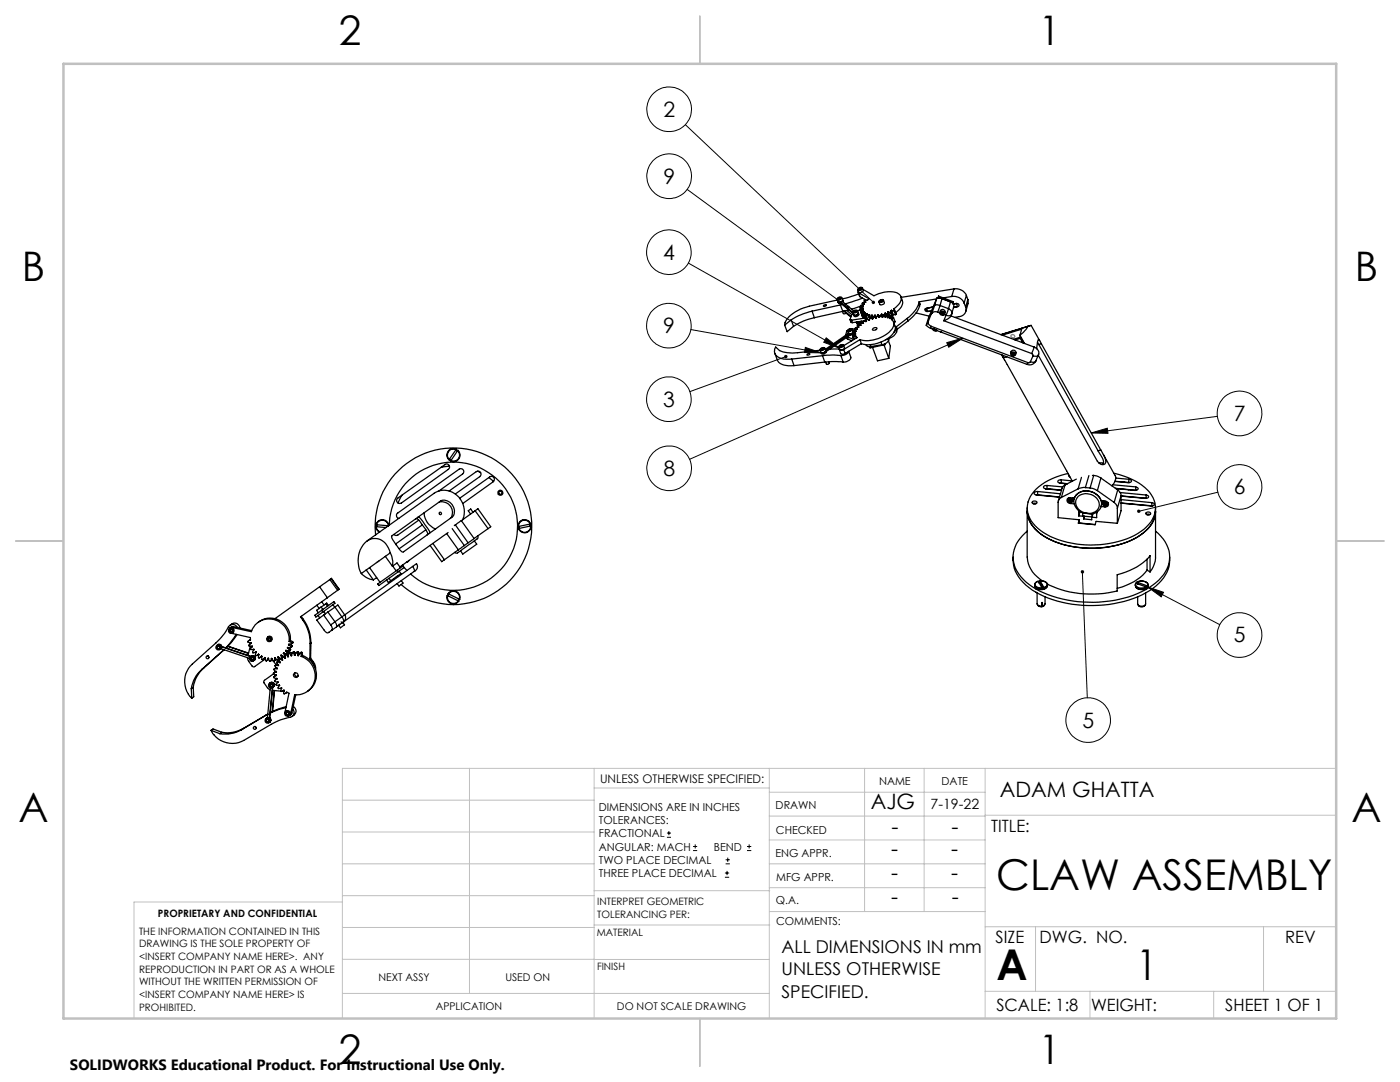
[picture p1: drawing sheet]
<svg xmlns="http://www.w3.org/2000/svg" width="279mm" height="216mm" viewBox="0 0 279 216" stroke-linecap="round" stroke-linejoin="round" font-family="sans-serif">
<g fill="none" stroke="#000" stroke-width=".2">
<path d="M136.8 24.9l37.5 35.4M137.1 37.8l32.2 23.5M137.4 52.5l30.1 17M137.9 65.8l26 4.6M156.8 71.2l-19.1 6.9M160.7 69.3l3.2 1.1-3.4-.1zM164.9 67.4l2.6 2.1-3.1-1.2zM188.9 68.4l3.3-.9-2.9 1.8zM192.2 67.5l-54.6 24.2M217.8 86.4l3.2-1 .1 1.1zM243 83.1l-25.2 3.3M243.1 98.2l-15.8 3.8"/>
<path d="M216 114.1l1 25.1M229.1 117.1l3.1 1.1-.5 .9zM229.1 117.1l14.3 7.5M133.1 167.1h.8M133.1 166.2h.8M133.5 165.8v.9M138.3 169.7h.8M138.3 168.9h.8M138.7 168.5v.8M144.7 175h.8M144.7 174.2h.8M144.8 172.4h.9"/>
<path d="M144.8 171.6h.9M145.1 173.8v.8M145.2 171.1v.9M149.1 169.7h.8M149.1 168.9h.8M149.5 168.5v.8"/>
<circle cx="133.5" cy="21.8" r="4.4"/>
<circle cx="133.5" cy="35.1" r="4.5"/>
<circle cx="133.5" cy="50.3" r="4.5"/>
<circle cx="133.5" cy="65" r="4.5"/>
<circle cx="133.5" cy="79.7" r="4.5"/>
<circle cx="133.5" cy="93.4" r="4.4"/>
<circle cx="247.4" cy="82.5" r="4.5"/>
<circle cx="247.4" cy="97.2" r="4.5"/>
<circle cx="247.4" cy="126.7" r="4.4"/>
<circle cx="217.2" cy="143.7" r="4.5"/>
</g>
<g fill="none" stroke="#808080" stroke-width=".25">
<path d="M75.1 112.3l.6-.4z"/>
<circle cx="202.1" cy="67.1" r=".36"/>
</g>
<g fill="none" stroke="#c0c0c0" stroke-width=".2">
<path d="M68.3 159.7h50.3M93.7 153.3v44.9M118.6 153.3v49.9M118.6 157.2h34.9M153.5 153.3v49.9M153.5 158.1h43.1M172.5 153.3v28.6M184.4 153.3v28.6M196.6 153.3v49.9M266.7 153.3h-198.4v49.9M68.3 178.7h50.3M68.3 172.4h50.3"/>
<path d="M68.3 166h50.3M68.3 180h-41.6v23.2M118.6 177.7h35M153.5 167.6h43.1M153.5 162.8h43.1M153.5 172.4h43.1M153.5 177.1h43.1M196.6 162.7h70.1M68.3 198.2h85.2M68.3 191.4l85.2 .1M68.3 185.1h50.3M118.6 184.6h35"/>
<path d="M153.6 181.9h43M196.6 197.8h70.1M196.6 184.9h70.1M206.7 184.9v12.9M217.5 197.8v5.4M242.2 197.8v5.4M252.2 184.9v12.9"/>
</g>
<path d="M139.7 3.2v9.5M3.1 107.9h9.6M266.7 107.9h9.5M139.7 203.2v9.6" fill="none" stroke="#c0c0c0" stroke-width=".25"/>
<path d="M12.7 12.7h254v190.5h-254z" fill="none" stroke="#c0c0c0" stroke-width=".5"/>
<path d="M188.9 68.4l3.3-.9-2.9 1.8zM217.8 86.4l3.2-1 .1 1.1zM227 101.8l-.1 .3 .4-.1-.4 .1a.34 .34 0 0 0 .5 .2 .34 .34 0 0 0 .1-.5 .34 .34 0 0 0-.5 0zM229.1 117.1l3.1 1.1-.5 .9zM215.8 113.8a.34 .34 0 0 0-.1 .6 .34 .34 0 0 0 .6-.1 .34 .34 0 0 0-.3-.5v.3v-.3zM174.1 60.1a.34 .34 0 0 0 0 .5 .34 .34 0 0 0 .5 0l-.3-.3 .3 .2a.33 .33 0 0 0-.1-.4 .33 .33 0 0 0-.4 0zM156.6 70.9a.34 .34 0 0 0 .2 .6 .34 .34 0 0 0 .4-.5l-.4 .2 .4-.2-.2-.2zM160.7 69.3l3.2 1.1-3.4-.1zM164.9 67.4l2.6 2.1-3.1-1.2zM168.9 61.2a.35 .35 0 0 0 .2 .4 .35 .35 0 0 0 .4 0l-.2-.3 .2 .3a.34 .34 0 0 0-.1-.5 .34 .34 0 0 0-.5 .1z" fill="#000"/>
<g fill="none" stroke="#000" stroke-width=".25">
<path d="M167 59.7l.2 .5M167.1 59.5l.3-.2h.5a.5 .5 0 0 1-.2 .5 .5 .5 0 0 1-.6 0zM167.1 59.9l-5.6 1.2a6.9 6.9 0 0 0-4.9 3.4v.4M167.2 59.5l.1 .2M167.5 59.4h.3v.1l-.3 .2h-.2l-.1-.2M167.5 59.4l-.3 .1M167.5 59.4l.1 .3M168 59.4l.2 .5M168.2 59.9l-.1 .2 2.3 1.9M168.2 59.9v.4M168.2 59.9a.63 .63 0 0 1-1 .3M171.2 57.6l.5-.3 .3 .1a.5 .5 0 0 1-.2 .5 .5 .5 0 0 1-.6-.1z"/>
<path d="M171.2 58.3l.4 .9M171.3 58.1v.3M171.3 58.4l2.2 1.2-.4 .3-.6 .1M171.3 57.6l.1 .2M171.3 58.4l.3 .8M171.4 58.6l-3.3 1.1M171.6 57.5l-.3 .1M171.6 57.5l.3-.1v.2l-.2 .2h-.3l-.1-.2M171.6 57.5l.1 .2M171.6 59.2l1.3 .7M172.1 57.4l.2 .5a.65 .65 0 0 1-1 .4l-.1-.5M172.1 59.5l-3.4 1.1"/>
<path d="M172.2 57.8l2.2 1.2a5.6 5.6 0 0 1 4.9-.4 1.43 1.43 0 0 1-.2 2.4l-.7 .6 .1 .3M172.5 59.7l.1 .3M175.5 59.9l.7-.1a.47 .47 0 0 1-.2 .6 .47 .47 0 0 1-.6-.1zM175.7 59.9l.1 .3M176 59.9l.2 .1-.2 .2-.3 .1-.2-.2 .2-.2M176 59.9h-.3M176 59.9l.1 .2M176.3 59.9l.2 .5a.61 .61 0 0 1-.9 .3l-.2-.5M179.8 59.2a2.25 2.25 0 0 1-1.1 3.2M186.9 59.7l-3.5 .5M187 59.5l-1.7 3.9-.4 1.5 .3-.7M187 59.5l1 .1"/>
<path d="M187 59.5l-.4 1.3M187.3 59.3l2.9 1.1M187.3 59.1l-.1 .3 .1-.1M187.3 59.1v.2M187.3 59.1l3 1.1-.1 .2M188 59.6l-.4 1.4M188 59.6l1.7 .6M189.9 59.2a2.23 2.23 0 0 1 2.5 1.3M189.9 59.2l-1.7 .2M190.4 57.6a2.29 2.29 0 0 1 2.5 1.3M190.4 57.6l-10.6 1.7M190.4 57.6l-.5 1.6"/>
<path d="M192.9 58.9l-.5 1.6M192.9 58.9l.2 .9M193.1 59.8l.1 .6-.4 1.7M193.1 59.8l-.4 1.5M154.6 70.5a2.87 2.87 0 0 0 1.1 2l1.2 .4 1.6 .1M156.6 64.9l.5 1.3 1.3-1.1M157.9 63.8l-1.3 1.1M157.9 63.8l.5 1.3M158 71.6l.5 1.4M161.1 70.7l.5-.1a.31 .31 0 0 1-.2 .2 .31 .31 0 0 1-.4 0zM162.1 62.1a13.7 13.7 0 0 0-4.2 1.7M162.1 62.1l.4 1.3"/>
<path d="M162.5 63.4a11.7 11.7 0 0 0-4.1 1.7M163.7 69.8l.1 .5M163.7 69.9l-4.5 .5a7 7 0 0 1-3.6-.4l-.8-.7-.1 .2a1.45 1.45 0 0 0 1.3 2l2 .1M163.8 69.6l.3-.2h.4a.5 .5 0 0 1-.3 .5 .5 .5 0 0 1-.5-.1zM163.9 69.6l-.1 .2h.2l.4-.1M163.9 69.6l.1 .2M164.1 71l-6.1 .6M164.1 71l.5 1.2M164.2 69.4l.3 .1-.1 .2M164.2 69.4l-.3 .2M164.2 69.4l.1 .3M164.4 60.9l.4-.1a.28 .28 0 0 1-.1 .3 .28 .28 0 0 1-.4-.1z"/>
<path d="M164.6 72.2l1.5-.1 2.2 .1M164.6 69.5l.2 .5M164.6 72.2l-6.1 .8M164.8 70a.65 .65 0 0 1-1 .3M164.8 70a.51 .51 0 0 1-.3 .6 .51 .51 0 0 1-.7-.3M164.8 70a.62 .62 0 0 1-1 .3M165.4 72.2l.1 .3a.35 .35 0 0 1-.6 .1l-.2-.4M167.2 60.2l.5 .1M167.2 60.2l.3 .4 .3-.1M167.5 69l.3-.2h.5a.53 .53 0 0 1-.3 .5 .53 .53 0 0 1-.6-.1zM167.5 69.6l-1.9 .1M167.5 69.7l.3 .9 .3 .1 .6-.2"/>
<path d="M167.5 69.5v.3l.3 .1 .6-.2M167.7 69v.2M167.7 60.3l2.5 2 .2 .5M167.7 60.3l.1 .2M167.7 60.9l-5.6 1.2M167.7 60.9l.5 1.2M167.8 70.9l-1.7-.1-2 .2M167.8 60.5l2.5 2.1-.3 .2-.3 .9v.2h.3M167.8 70.9l.5 1.3M168 68.9h.2l-.1 .2-.3 .2-.2-.1 .1-.2M168 68.9l-.3 .1M168 68.9l.1 .2"/>
<path d="M168.1 60.7l-.4 .2M168.1 62.2l.2 .4 .5-.1M168.2 62.1l-5.7 1.3M168.3 68.9l.3 .5a.64 .64 0 0 1-1 .3l-.2-.5M168.4 62.1l1.4 1.2M168.4 69.7l.3 .8M168.6 62.1l1.2 1M168.8 62.4v.1M168.9 67.4l.3 .3M169 61.9l1 .9M169.1 67.3l.1 .4M169.1 65.9l-.3 1"/>
<path d="M169.1 66l.2 .5M169.1 67.2l1.3 .5M169.2 67.7l.8 .3M169.3 65.8l.6-.2a.46 .46 0 0 1-.1 .6 .46 .46 0 0 1-.6-.1zM169.3 66.5h.1M169.3 66.5l-4.6 3.2M169.3 70.1a1.45 1.45 0 0 1-1.5 .8M169.4 70.1l.4 1.2a1.24 1.24 0 0 1-1.5 .9M169.4 61.8l-1.2 .3M169.4 65.8l-.1 .2 .1 .1 .4-.1M169.4 65.8l.1 .2M169.5 66.6l-4.7 3.3"/>
<path d="M169.5 66.6l.1 .3M169.6 66.9l-4.7 3.3M169.7 63.8l.2 .5 .2 .1M169.7 65.7l.2 .1-.1 .2M169.7 65.7l-.3 .1M169.7 65.7l.1 .2M169.9 67.9v.2M169.9 68.1h.1M169.9 68.1h-.1M170 63.9l.1 .5M170.2 66.9h.6l-.5 .3M170.2 66.9l.1 .3"/>
<path d="M170.2 66.2l-.2 .3-.5 .1M170.2 62.2a.47 .47 0 0 1 .4-.4 .47 .47 0 0 1 .5 .3l-.2 .3h-.4h-.3zM170.2 66.2a.58 .58 0 0 1-.9 .3M170.2 66.4l.5 .1-.5 .4M170.2 66.2l.1 .1M170.2 66.4l.1 .3M170.3 67.2v.1M170.3 67.2l.1 .5M170.3 66.6l-.7 .3M170.3 67.3l.1 .4M170.4 62.2v.1h.3M170.4 62.2v.1"/>
<path d="M170.4 66l.5 .1-.7 .3M170.4 66l.1 .2M170.6 62h.3l.1 .2-.3 .1M170.6 62l-.2 .2M170.6 62l.1 .3M170.7 65.5l.4 .2-.7 .3M170.7 65.5l.1 .3M170.7 65.6l-.7 .1 .2 .5M170.9 67.2l.1 .2-2.6 1.6M170.9 67.2l-.6 .1M170.9 67.2l.1 .2M170.9 64.3l.2 .4 .5-.1"/>
<path d="M171.1 65l.3 .3-.7 .2M171.1 64.2v.1M171.1 65l.1 .3M171.1 62l.2 .5M171.3 64.7v.2M171.3 62.5a.62 .62 0 0 1-.9 .3M171.3 62.5l.1 .2a.56 .56 0 0 1-.5 .5 .56 .56 0 0 1-.5-.4M171.3 62.5a.65 .65 0 0 1-.9 .3M171.6 64.6l.2 .2-.1 .1M171.6 64.6l.1 .3M171.6 67.8l-3.2 1.9M171.6 67.8l.3 .8"/>
<path d="M171.7 64.1l-.3 .2h-.3M171.7 61.9l.6-.1-.5 .4M171.7 61.5h.5l-.5 .4M171.7 61.9l.1 .3M171.7 61.5l.1 .2-.6 .4M171.7 64.9l-.6 .1M171.8 62.2l.3 .9M171.8 61l.5 .1-.6 .4M171.8 61l.1 .2M171.8 61.1l-1.8 .6M171.9 64.1a.65 .65 0 0 1-1 .2v-.1M171.9 64.1l-.1 .4"/>
<path d="M171.9 68.6l-3.2 1.9M171.9 68.6h.1M172 62.5v.1M172 62.5l.3 .9M172 62.6l.3 .8M172 63l.1 .1M172.1 60.5l.4 .1-.7 .4M172.1 63.1h.1M172.1 60.5l.1 .3M172.2 64.3l.1 .2M172.3 62.8l.1 .1M172.3 62.8l.4 .9"/>
<path d="M172.4 62.2l-.4 .3M172.4 62.2h-.6M172.4 62.9l.3 .8M172.4 62.2h.1M172.5 60l.3 .3-.7 .2M172.5 60l.1 .3M172.5 63.4h-.2M172.6 63.5l-2.6 .4M172.6 62.4l-.3 .4M172.6 62.4l-.6 .2M172.6 62.4l.1 .1M172.8 63l.1 .1"/>
<path d="M172.8 63l.3 .7M172.9 68.8a.69 .69 0 0 0 .9 .3M172.9 64.1h.1M172.9 64l-2.8 .4M172.9 63.1l.2 .6M173 62.7l-.2 .3M173 62.7l-.6 .2M173 63.6l-.3 .1M173 62.7h.1M173.4 63.2h.1M173.4 63.2l.1 .4M173.4 63.9a.28 .28 0 0 0-.4-.2 .28 .28 0 0 0-.1 .4l-.1 .1a.3 .3 0 0 0-.4-.1 .3 .3 0 0 0-.1 .4l-.7 .1"/>
<path d="M173.5 62.8h.1l-.2 .4M173.5 62.8l-.6 .3M173.5 62.8v.1M173.5 63.8l-.1 .1M173.5 63.2l.1 .3M173.5 63.7l-.1 .2M173.7 68.8l.1 .3M174 62.9h.1l-.1 .4M174 62.9l-.5 .3M174 62.9v.1M174 63.3h.1M174 63.3l.2 .3"/>
<path d="M174.1 69.3l1 2.7 2.3-.5M174.1 63.3l.1 .2M174.2 65.6l.3-.2h.4a.44 .44 0 0 1-.3 .5 .44 .44 0 0 1-.5-.2zM174.6 62.9l.1 .3h.2M174.6 62.9l-.5 .4M174.6 62.9l.2 .5-.1-.3M174.7 63.4h.1M174.9 63.2v.1M175.2 62.8l.3 .3M175.2 62.8l-.3 .4M175.2 62.8l.1 .2M175.4 63l.1 .3"/>
<path d="M175.4 63.3l-.1-.3-.3 .2a.25 .25 0 0 1-.2 .2 .25 .25 0 0 1-.3-.2l-.2 .1a.24 .24 0 0 1-.2 .3 .24 .24 0 0 1-.3-.1h-.2l-.2 .4M175.4 63.2v.1M175.5 63.1h.1M175.5 63.1v.2M175.6 63.1h.1M175.8 68.3l.2 .5M175.9 62.7l.3 .2M175.9 62.7l-.3 .4M175.9 62.7l.1 .2M176 62.7l.2 .5M176 68.8l-2.2 .3M176.1 63v.3"/>
<path d="M176.1 63.3h-.1v-.4h-.1l-.5 .4M176.2 62.9l.1 .2M176.4 62.9h-.2M176.4 62.9v.1M176.4 68.8l1 2.7M176.6 62.5l-.2 .4M176.6 62.5l.1 .4M176.6 68.6l.1 .2M176.7 62.5l.3 .2M176.7 62.5h-.1M176.7 68.5v.3M176.7 68.8l-3.1 .6v-.2"/>
<path d="M176.7 62.5l.2 .6M176.7 62.9l-.6 .4M176.7 62.9l-.1 .4 .7-.3M176.7 62.9l.1 .3M177 62.7l.1 .3M177.1 62.6l-.1 .1M177.1 62.6l.2 .4M177.2 62.3l-.1 .3M177.2 62.3l.3 .8M177.2 67.7l.1 .2M177.3 62.2l.4 .2M177.3 62.2l-.1 .1"/>
<path d="M177.3 68l.4 1.1-.3 2.4M177.3 62.2l.3 .8M177.3 63l-.1 .4 .7-.2M177.3 67.9a1.69 1.69 0 0 1-1.3 .9M177.3 63l.1 .3M177.4 67.6l-.1 .3M177.5 63.1v.2M177.6 63l.4 .2M177.6 63l-.1 .1M177.7 62.4l.3 .8M177.8 62.3l-.1 .1M177.8 62.3l.4 .8"/>
<path d="M177.9 62.1l.3 1M177.9 61.9l.5 .1M177.9 61.9l-.1 .4M177.9 63.2l-.3 .4 .7-.2M177.9 61.9l.3 .8M177.9 63.2l.1 .2M178.2 63.1l-.2 .1M178.2 62.7l.5 .1M178.2 62.7l-.1 .1M178.3 63.4l-.3 .3a1.73 1.73 0 0 1-.6 2.6 6.7 6.7 0 0 1-5.8 1.5M178.3 64.3a2.14 2.14 0 0 1-.9 3.1 6.4 6.4 0 0 1-5.5 1.2M178.3 63.4l.3 .8-.2 .3"/>
<path d="M178.4 62l.3 .8M178.5 61.8l.3 .9M178.5 61.9l-.1 .1M178.5 61.9l.3 .8M178.8 65.8l-.4 .5M178.8 65.8l.1 .5M178.8 62.7l-.1 .1M178.9 65.2l-.1 .6M178.9 65.2l.2 .5M178.9 66.3a3.2 3.2 0 0 1-2.2 1.5M179.1 65.7l-.2 .6M181 63.5l-2.1 1.7"/>
<path d="M181 63.5l.2 .5M181.2 64l-2.1 1.7M182.8 62.4l2.6 .7M183.3 60.6a6.5 6.5 0 0 1-2.3 2.9M183.3 60.6l.2 .5M183.4 60.2l-.1 .4M183.4 60.2l.2 .5-.1 .4M183.5 61.1a6.4 6.4 0 0 1-2.3 2.9M184.6 61.6l.4 .3M184.9 64.9l.8 .6M185 61.5v.2M185.1 62.1v.1"/>
<path d="M185.2 61.5a.34 .34 0 0 0-.2 .4 .34 .34 0 0 0 .5 .2h.3l-.7 .1M185.2 64.2a.84 .84 0 0 0 .7 .9M185.2 61.5l1-.3-1.3 .3a.34 .34 0 0 0-.3 .5 .34 .34 0 0 0 .5 .2M185.2 61.5h.1M185.7 65.5l.6 .2M185.9 65.1l-.2 .4M185.9 62.6l-.7 1.6M185.9 65.1l19.2 7.3M186 62.3l.1 .1M186 62.3v.1M186 62.4h.1M186 62.4l-.1 .2"/>
<path d="M186.1 62.4h-.1M186.1 65.7l.3 .3h.6M186.3 65.7h.3l.2 .2M186.3 65.7h.1M186.4 65.7v.1M186.4 65.8l.3 .1M186.6 60.8l1 .2M186.6 60.8l-.6 1.5M186.8 65.8l-.1 .1M186.8 65.9h.1M186.8 65.9l.9 .4M186.8 65.9h-.1"/>
<path d="M187.1 62.3l-.6-.1-.4 .2M187.1 62.3l.4 .1M187.6 62.4l.1-.4a.5 .5 0 0 1 .6-.2 .5 .5 0 0 1 .3 .5l-.1 .3M187.6 61l-.5 1.3M187.6 61l1.7 .6M187.7 66.3h.1M187.7 66.3l17.3 6.4M187.8 62.7l-.1-.3 .2-.2 .3 .1 .2 .3-.2 .2M187.8 62.7l.4 .1M187.8 62.3l.1 .2M187.9 62.5l-.1 .2M187.9 62.5h.3"/>
<path d="M188.2 62.5v.3M188.3 62.4l-.1 .1M188.3 64l17.6 6.6M188.5 62.8l.3 .1M188.8 62.9l-.5 1.1M189.3 61.6l-.5 1.3M189.3 61.6a.87 .87 0 0 1 .6 1M189.7 60.2a.91 .91 0 0 1 .6 1l-.4 1.4M189.7 60.2l-.4 1.4M189.8 63l16.6 6.3M189.9 62.7a2.02 2.02 0 0 1-1.6 1.3M189.9 62.7a.79 .79 0 0 1-1.1 .2"/>
<path d="M189.9 62.6v.1M190.2 60.4v.2M190.3 61.3l.4-.1a.34 .34 0 0 0 .3-.4 .34 .34 0 0 0-.5-.2h-.3l.7-.1a.36 .36 0 0 1 .5 .2 .36 .36 0 0 1-.3 .5l-.8 .2M192.4 60.5l.3 .8M192.7 61.3a1.44 1.44 0 0 1-1.3 1.9l-.8 .1M199.9 70.8l.6 1.1M200 70.8l.3 .6 .6-.2M200.5 71.9l13.5 24.1M201.7 70.5l.1-.4a.53 .53 0 0 1 .6-.2 .53 .53 0 0 1 .4 .5l-.1 .4M202 70.4l.1 .2M202 70.8l.3 .1M202 70.8l-.1-.2 .1-.2h.4l.1 .3-.2 .2"/>
<path d="M202.1 70.6l-.1 .2M202.1 70.6l.3 .1M202.4 70.7l-.1 .2M202.5 70.6l-.1 .1M203.6 66.9l.9 1.6M203.6 67.5l.5 .9M203.6 67.5l-1 .3M203.6 67v.3M203.7 67.3l-.1 .2M203.7 67.3l.6 1.2M203.7 67.3l-1.4 .4M203.9 65.7l-3.8 1.2"/>
<path d="M203.9 65.5l-.3 1.4M205.1 65.1l-.4 .7-1.1 1.1M205.1 65.1l.7-.2-6 1.9 4.1-1.3M205.1 72.4l-.1 .3M205.1 65.1l-1.2 .4M205.6 72.2l-.2 .2h-.3M205.8 64.9l1.7 3M205.9 70.6l.3 .2v.2M206.2 71l-.6 1.2M206.4 69.3l-.5 1.3M206.4 69.3a1.21 1.21 0 0 1 .8 1.5M206.7 72a1.35 1.35 0 0 1-1.7 .7"/>
<path d="M206.7 72a.76 .76 0 0 1-1.1 .2M207 68.3l.3 .5M207.2 70.9l11.8 21.1a1.07 1.07 0 0 0 1.5 .6 1.92 1.92 0 0 0-.4-2.1l-.4-.7M207.2 70.8a.82 .82 0 0 1-1 .2M207.2 70.8l-.5 1.2M207.3 68.8l11.8 21.2M207.8 68.6l-.5-.9-.2 .4-.2 1.5M207.8 68.6l11.9 21.2M207.8 68.6l-.5 .2M79.4 99.4l9.4-6.7a.58 .58 0 0 1 .8 .1 .58 .58 0 0 1-.1 .9l-9.4 6.7a.61 .61 0 0 1-.8-.2 .61 .61 0 0 1 .1-.8zM80.2 98.8l-.8 1.6M87.6 98l4.7-3.4a.59 .59 0 0 0 .1-.8 .59 .59 0 0 0-.8-.2l-12.2 8.8a.59 .59 0 0 0-.3 .6 .59 .59 0 0 0 .5 .4"/>
<path d="M89.6 98l5.4-3.9a.61 .61 0 0 1 .9 .2 .61 .61 0 0 1-.2 .8l-4.8 3.5M89.6 91.7l.4 .2M89.7 91.6l.3 .2M89.7 93l-1.7 .3M90.9 89.8l.4 .2M91 89.7l.1-.1a1.3 1.3 0 0 0-1.7 .5 1.3 1.3 0 0 0 .2 1.7v-.1M91 89.7a1.22 1.22 0 0 0-1.5 .4 1.22 1.22 0 0 0 .1 1.6M91 89.7l.3 .2M91 89.7l-1.4 2M91.3 89.9h.1a1.29 1.29 0 0 1 .2 1.6 1.29 1.29 0 0 1-1.7 .5l.1-.1M91.3 89.9a1.21 1.21 0 0 1 .2 1.6 1.21 1.21 0 0 1-1.5 .4M91.3 89.9l-1.3 2"/>
<path d="M91.8 99.4l5.9-4.2a.59 .59 0 0 1 .9 .1 .59 .59 0 0 1-.2 .8l-6 4.4M95.3 94l.6 .3M97.5 95.3l1 .8M206.8 98.7h.3M207.1 98.1l-.6 .1-.1 .4 .5 .2 4.5 .4M207.1 98.1v.6M207.1 98.1l4.5 .4M207.1 98.7l4.4 .5M207.2 98.7v.1M209 96.9l-.6 .1-.1 .3 .4 .2 3.1 .4M209 97.5h-.4M209 96.9l3.1 .3"/>
<path d="M209 96.9v.6M209 97.5l2.8 .3M211.8 95.7l-.6 .1-.1 .4 .5 .2 1.3 .2M211.8 99.3a1.18 1.18 0 0 0-.6 1v3l4.2 .4M211.8 96.4h-.3M211.8 95.7l2.2 .3M211.8 95.7v.7M211.8 96.4l1.2 .1M212.5 96.8l-.5 .5-.8 2.7M212.5 96.8l-.7 2.5M213.3 94.8v.2l.2 .2M213.3 99.3l-.2 .5"/>
<path d="M213.4 99.7l.1 .2M213.5 99.9v.2M213.5 99.9h.4M213.9 99.9l-.1 .3M213.9 99.8v.1M214.1 99.3v.7M214.4 99.5a2.49 2.49 0 0 0 1.7 2.9M214.4 99.5a2.92 2.92 0 0 1 5.1-.2l.4 1.1-.1 .6M214.4 99.4a2.98 2.98 0 0 1 2.8-1.4 2.98 2.98 0 0 1 2.5 1.9 1.46 1.46 0 0 1 1.4 .4l.1 .3a.53 .53 0 0 1-.7 .5M214.4 99.4a1.36 1.36 0 0 0-1.4 .1l-.1 .3 .1 .4 .6 .3M214.4 99.4v.1M214.8 95.6l-2.3 1.2"/>
<path d="M215.2 97.5l-3.4 1.8M215.2 99a2.64 2.64 0 0 1 4.2 1.7 2.11 2.11 0 0 1-3.2 1.5 1.97 1.97 0 0 1-1-3.2zM215.8 95.2l-.6 2.3M216.6 97.3h-.4l-1 .2M216.6 97.3l1 .1M217.3 94.9l-.7 2.4M217.6 97.4l1.4 .5M218 94.9h.3M218.3 94.9l.6 .1 .8 .4M218.3 94.9l-.7 2.5M219 97.9l3.4 2.4M219.1 90l.6 .9a1.55 1.55 0 0 1 .3 1.8"/>
<path d="M219.3 92.4h.9M219.7 89.8l-.6 .2M219.7 95.4l-.7 2.5M219.7 95.4l3.4 2.4M220.1 99.9l-.3 1.1M220.2 90.7l2.4 4.2a1.91 1.91 0 0 1-.7 2M220.2 99.9l-.1 .5M222.1 96.7l4.6 .5M222.3 94.4a12 12 0 0 1 7.5 4.4 4.8 4.8 0 0 1-1 6.4 16.9 16.9 0 0 1-12.2 3.5 15.6 15.6 0 0 1-10-3.7 4.8 4.8 0 0 1 .2-7.5 13.3 13.3 0 0 1 6.3-3M222.5 96l2.8 .3M222.6 97.4l4.1 .4M222.7 95.4l2.6 .2"/>
<path d="M223.1 97.8a1.45 1.45 0 0 1 .6 1.1M223.1 97.8l-.7 2.5M223.6 98.3l5.1 .5M223.7 99.7l6.2 .6M223.7 98.9v3l-.7 2.5M223.7 98.9l-.7 2.5M223.7 99l5 .4M224.3 96.2l.2 .1M225.2 97.7h.1M225.3 95.6l.5 .2-.1 .4-.6 .1-2.6-.2M225.3 95.6v.7M225.3 96.3h.1"/>
<path d="M225.9 97.8h.1M226.6 97.8v.1M226.7 97.2l.5 .3-.5 .4-4-.4M226.7 97.2v.6M226.7 97.8h.1M228.7 98.8l.4 .1 .1 .2-.1 .2-.4 .1-5-.4M228.7 98.8v.6M228.7 99.4h.1M63.8 117.1l1.5 2.2M63.8 117.1l-8.9 6.3M65.3 119.3l-5.3 3.8 .4 .6M65.8 115.6l-2 1.5"/>
<path d="M65.8 115.6l1.6 2.2M66.1 115.5l1.5 2.1M66.1 115.5l-.3 .1M67.4 117.8l-2.1 1.5M67.6 117.6l-.2 .2M72.1 114.4a4 4 0 0 0 2.4 1.3M73.1 113.7l-1 .7M73.1 113.7l1.4 2M73.8 113.3l2 2.9M75 106.8a15.6 15.6 0 0 1 18.1-17.2 15.6 15.6 0 0 1 11.5 22.2 15.6 15.6 0 0 1-24.6 4.8M75.1 105.1l.1 .6 .5 .5M75.1 105.1a1.16 1.16 0 0 0 .7 1"/>
<path d="M75.1 105.1l1.9 .2M75.1 104.7h-.1a1.31 1.31 0 0 1 1.4-1 1.31 1.31 0 0 1 1.2 1.2M75.1 104.7a1.22 1.22 0 0 1 1.3-.9 1.22 1.22 0 0 1 1.1 1.1M75.1 104.7v.4M75.1 104.7l2.4 .2M75.2 115.3l-.7 .4M75.2 104.7v.4M76.9 111l-3.8 2.7M76.9 111l1.4 2M77.2 115.7l.3 .5 .5-.3M77.4 104.9v.1M77.5 104.9h.1"/>
<path d="M77.6 115.4l.4 .5M77.7 104.8a12.8 12.8 0 0 1 16-12.2 12.8 12.8 0 0 1 8.1 18.4 12.8 12.8 0 0 1-19.8 3.5M77.9 110.3a4.5 4.5 0 0 1 .4 2.7M77.9 110.3a3.3 3.3 0 0 0-3.6-2.8 4.6 4.6 0 0 0-2.7 5.5l.5 1.4M77.9 110.3l-1 .7M78.2 106.9l9.8-7a2.12 2.12 0 0 1 2.3 .8 2.12 2.12 0 0 1 0 2.4l-9.9 7.1a8.8 8.8 0 0 1-2.3-3.1zM78.3 113l.9-.7 .7 1M78.4 113l.7 .9M78.6 115.5l.1 .1M79 108.5l.1 .3M79.3 113.8l.2 .3M79.3 113.8l-3.9 2.7 .2 .3 3.9-2.7"/>
<path d="M79.3 113.8l1.1-.8 .2 .3-1.1 .8M79.4 114.9l.1 .1M79.7 114l.3 .4-2 1.5M80.1 115.9l.3 .4-.2 .2-.6 .4-.3-.4M80.3 112.7l.9 1.1M81.6 111.8l-.5 .4M82.3 113l.8-.5a.85 .85 0 0 1-.1 1.2l-.3 .3M82.3 113a.91 .91 0 0 1 .4 1M82.3 113l-13.5 9.7M82.7 114l-14.1 10.1M82.9 103.5a1.18 1.18 0 0 1 1.2 1l.7 1a1.22 1.22 0 0 1 .5 1.1l-.1 .2M83.4 103.2l.4 .2 1.5 2a.94 .94 0 0 1 .4 1.1"/>
<path d="M83.6 103.8l-4.2 3-.4 .1-.4-.3M84.3 104.7l-5.3 3.8M84.6 102.3a3.6 3.6 0 0 0 2.3 3.3M85 105.7l-5.3 3.8M85.8 108.8l2.4 3.3 .5-.4M86.4 108.4l2.3 3.3M87.6 100.2a2.07 2.07 0 0 1 2.3 .8 2.07 2.07 0 0 1 0 2.4M89.1 106.5l2.4 3.2M89.3 118.9v-.1a1.31 1.31 0 0 0 .6 1.6 1.31 1.31 0 0 0 1.7-.5h-.1M89.3 118.9a1.21 1.21 0 0 0 .6 1.4 1.21 1.21 0 0 0 1.6-.4M89.3 118.9l2.2 1M89.4 106.3l-9.6 6.8"/>
<path d="M89.5 118.5a1.26 1.26 0 0 1 1.6-.4 1.26 1.26 0 0 1 .6 1.5M89.5 118.5a1.21 1.21 0 0 1 1.5-.4 1.21 1.21 0 0 1 .7 1.5M89.5 118.5l-.2 .4M89.5 118.5l2.2 1.1M89.6 118.5l-.2 .4M90.2 105.5l2.5 3.4M90.9 104.7l2.5 3.6M90.9 104.7l-.2 .2M91.5 109.7l-2.8 2M91.5 119.5l-.1 .4M91.7 119.6l-.2 .3M92.1 103.9l-1.2 .8"/>
<path d="M92.1 103.9l2.5 3.6M92.3 103.7a4.1 4.1 0 0 0-.8-4.6 4.1 4.1 0 0 0-4.6-.9l-13.7 9.7M92.7 108.9l-1.2 .8M93.4 108.3l-.7 .6M94.4 102.2l-.5-.6-.4 .3 .4 .7M94.6 107.5l-1.2 .8M94.7 107.9l.4 .7-2.7 2-.5-.7M94.8 101.9l.6-.4 2.5 3.6-.5 .4M94.8 101.9l2.6 3.6M94.8 101.9l-2.7 2M95.3 107l.1 .4-.1 .1-3.5 2.5-.6 .4-.4-.2M97.4 105.5l-2.8 2"/>
<path d="M103.5 105.1v.3M103.6 105.1l.1 .3M105.7 104.6l.1 .4M105.8 104.6l.1-.1a1.28 1.28 0 0 0-1.5-.8 1.28 1.28 0 0 0-1 1.4h.1M105.8 104.6a1.22 1.22 0 0 0-1.4-.8 1.22 1.22 0 0 0-.9 1.3M105.8 104.6l.1 .4M105.8 104.6l-2.3 .5M105.9 105v-.1a1.27 1.27 0 0 1-.9 1.4 1.27 1.27 0 0 1-1.5-.8l.1-.1M105.9 105a1.21 1.21 0 0 1-.9 1.2 1.21 1.21 0 0 1-1.4-.8M105.9 105l-2.3 .4M202.2 111.2a7.4 7.4 0 0 0 3.8 6.6 24.1 24.1 0 0 0 23.4 .1 7.4 7.4 0 0 0 4-6.7M205 102a6.9 6.9 0 0 0 4.4 5.6 19.8 19.8 0 0 0 18.1-.8 5.8 5.8 0 0 0 3.1-4.8 5.8 5.8 0 0 1-2.9 4.7 19.3 19.3 0 0 1-14.8 2.1 11.6 11.6 0 0 1-7.1-4.2l-.7-1.6z"/>
<path d="M205 101.4v9.8a6.1 6.1 0 0 0 3 4.7M205 106a6.3 6.3 0 0 0-2.4 7.3 11.8 11.8 0 0 0 7.5 5.7 24.7 24.7 0 0 0 18.6-1.3 8.5 8.5 0 0 0 4.7-6 6.6 6.6 0 0 0-2.8-5.7M206.1 100.1a.46 .46 0 0 1 .5-.2 .46 .46 0 0 1 .3 .5 .46 .46 0 0 1-.5 .2 .46 .46 0 0 1-.3-.5zM206.1 100.5h.7M206.3 100.5h.4M206.6 116.9a1.46 1.46 0 0 0 2.1 .5l.3-.5M206.7 117.2h.1M207 118.3v2.3l.2 .2 .7 .1M207.1 117.5l.1 .1M207.2 116h.1M207.2 116a.69 .69 0 0 0-.7 .6 .69 .69 0 0 0 .5 .8M207.2 116a.65 .65 0 0 0-.6 .7 .65 .65 0 0 0 .8 .6h.6"/>
<path d="M207.2 116l.8 1.3M207.5 115.9a1.07 1.07 0 0 1 1.5 1l-.2 .3M207.6 116.2l-.2 .1h.2M207.6 115.9v.4M207.6 115.9a.97 .97 0 0 1 1.3 .9l-.5 .4M207.6 115.9l.8 1.3M207.6 116.3l.7 1.2M208 117.3v.2M208 117.5l-1.3-.3 .6 .4M208 117.5h.3M208.4 117.2v.2M208.4 117.4l-.1 .1"/>
<path d="M208.4 117.5v.1M208.6 119.1l-.1 1.5-.5 .3M208.8 117.2l-.4 .2M208.8 117.2l-.6 .4M208.8 117.2h.1M213.5 100.1l.3 .1M213.5 100.1l-.2-.2 .2-.2h.3l.2 .2-.2 .3M213.6 100.5h.8M213.7 100.3l-.1 .2M215.2 101.8l.1 .4M215.3 102.2v.7M215.3 102.9l1 .1"/>
<path d="M215.4 102l-.1 .2M215.4 103.7l-.2 .7 3.3 .3 .3-.7 4.2 .4M215.4 103.7v.7l3.2 .3M215.5 102.1l-.2 .8M216.1 102.4l1.8 .1M216.1 102.4l1.8 .2M216.1 102.4v.6l1.8 .2M216.3 103v.5M216.4 103l-.1 .5M217.9 103.2v.5l-1.6-.2M217.9 103.2h.1M217.9 102.5v.7"/>
<path d="M218.1 102.5l-.2 .7M218.9 102.2v.1M219 102.1l-.1 .3v.9l-1-.1M219.7 101.1h.8M219.8 101a2.21 2.21 0 0 1-1.9 1.6v-.1M220.3 100.4l.1 .1M220.3 100.8h.4M220.3 100.8l-.1-.3 .2-.2 .3 .1 .2 .2-.2 .2M220.4 100.5l-.1 .3M220.4 100.5l.3 .1M220.6 101l-.1 .1M220.7 100.6v.2"/>
<path d="M220.8 100.5l-.1 .1M221.1 100.3l-.1 .4M222.4 100.3l.3 .3 .3 .8M223 101.4v3M226.6 116.8h.1M226.6 116.9a1.62 1.62 0 0 0 2.2 .4M226.6 117a1.51 1.51 0 0 0 2.5 .1M226.7 116.4l-.1 .3M226.7 116.4a.72 .72 0 0 0 .2 .7 .72 .72 0 0 0 .7 .2l1.1-.2M226.7 116.4l2 .7M226.8 117.2l.5 .4M226.8 117.2h-.1"/>
<path d="M226.9 116.2a1.58 1.58 0 0 1 2.2 .4l-.1 .5M226.9 116.2l.1 .3M226.9 116.2a1.61 1.61 0 0 1 2.2 .4l-.1 .3M226.9 116.2l2.1 .7M227 116.5h.1M227.2 117.5h.1M228.4 117.6h.1M228.5 117.5h.1M228.6 118.3v2.2a.92 .92 0 0 1-1.6 0v-1.4M228.7 117.1l.1 .2M228.7 102.3a.47 .47 0 0 1 .6-.2 .47 .47 0 0 1 .3 .5 .47 .47 0 0 1-.6 .2 .47 .47 0 0 1-.3-.5zM228.7 117.3l-.3 .3"/>
<path d="M228.8 102.7h.7M228.8 117.2h.1M228.9 117.2l-.2 .2 .1-.1M228.9 117.2h.1M228.9 113.8a10.5 10.5 0 0 1-5.9 3.6M228.9 111.6v2.2M228.9 113.8l.6 .3M229 116.9l.1 .2-.2 .1M229 102.7h.3M229.5 114.1v-3.2a11.7 11.7 0 0 1-6.5 3.8v3.2a20.2 20.2 0 0 1-14-1.4M229.7 100.9v.1M229.9 100.3l.4 .2v.4l-.6 .1-6-.6 6.2 .5"/>
<path d="M229.9 100.3v.6M229.9 100.9l.1 .1M230.6 101.4v10l-.4 1.7-.7 1M38.2 137.4l.1 1.9M38.6 137.2l-.4 .2M38.6 137.2l.1 1.8-.4 .3M40.3 133.6a6.4 6.4 0 0 0-2.1 3.8M40.6 133.3a6.4 6.4 0 0 0-2 3.9M40.6 133.3l-.3 .3M41.5 130.9l.2 .3M43.3 129.3v-.3l.3-.1 .3 .2-.1 .3M43.3 129.3l.2 .2"/>
<path d="M43.4 129.2l-.1 .1M43.4 129.2l.2 .3M43.4 128.9v.3M43.4 128.7h.1a.51 .51 0 0 1 .7 .3M43.4 128.7l.3-.1a.48 .48 0 0 1 .6 .4M43.4 128.7a.49 .49 0 0 1 .7 .1 .49 .49 0 0 1-.1 .7M43.4 128.7l-.1 .1M43.6 129.5h-.1M43.8 129.4l-.3 .1M43.8 129.4l-.2 .1M44 129.5l-.1 .1M44.1 129.4l-.1 .1"/>
<path d="M44.1 129.4l5.7 2M44.2 129l5.8 2M44.3 129h-.1M44.3 129l5.8 2M44.5 129.8l-4.2 3.8M44.5 129.8l.2-.2-4.1 3.7M44.7 129.6l-.2 .2M45.4 129l4.2 1.4M45.5 128.9l4.1 1.4M45.8 125.5a.52 .52 0 0 1 .8 0 .52 .52 0 0 1-.2 .8M45.8 126v-.3l.3-.1 .3 .2v.3l-.3 .1M45.8 126l.3 .2"/>
<path d="M45.9 124.8a1.09 1.09 0 0 1 1.2-.5 1.09 1.09 0 0 1 .8 1M45.9 125.9l-.1 .1M45.9 125.9l.2 .3M45.9 125.7v.2M46.1 126.2h.1M46.2 126.4l3.8 .8v.3a.28 .28 0 0 1-.1 .3 .28 .28 0 0 1-.3 0v.1a.35 .35 0 0 0 .1 .4 .35 .35 0 0 0 .4 0l-.1 .1a.25 .25 0 0 0-.3 .3 .25 .25 0 0 0 .3 .2l.4 .1M46.3 125.2l-.4 .1-.2 .3M46.3 125.2l3.9 .8a3.9 3.9 0 0 1 4.6-2.3 3.9 3.9 0 0 1 2.9 4.3M46.4 126.1l-.3 .1M46.6 125l-.7 .3M46.6 125l-.3 .2M46.6 125l3.6 .8"/>
<path d="M47.1 126.6l-2.1 2.7M47.3 126.6l-1.2 1.7-1 1M47.4 125.2a1.08 1.08 0 0 0-1.2-.6 1.08 1.08 0 0 0-.9 1l-1.5 2-5.4 4.9a4.6 4.6 0 0 0-.1 6.8M49.4 131.2l.2 .8 1 1.1 .2-.1 2.1-1.5M50 128.9l-.5 1.9M50 127.6l-.4 .2M50 131.6v-.3l.3-.2 .3 .2v.4l-.4 .1M50 131.6l.2 .2M50.1 131.5l.2 .2-.1 .1M50.1 131.5l-.1 .1M50.1 131.2v.3M50.1 128.3v.1"/>
<path d="M50.1 131a.51 .51 0 0 1 .7 .1 .51 .51 0 0 1-.1 .7M50.1 131a.51 .51 0 0 1 .8 0 .51 .51 0 0 1-.2 .8M50.1 131l-.1 .1M50.1 128.3l-.2 .2M50.4 129l-.2 .2a.25 .25 0 0 0-.2 .3 .25 .25 0 0 0 .4 .1l.3-.1-.1 .3a.29 .29 0 0 0-.2 .4 .29 .29 0 0 0 .5-.1h.2M50.4 129l-.1 .1M50.7 131.8l-.1 .1M51 130.1h.1M51.1 130.1l-.1 .3a.28 .28 0 0 0 0 .4 .28 .28 0 0 0 .5-.2h.2l-.1 .2a.23 .23 0 0 0 0 .4 .23 .23 0 0 0 .3 0l.3-.3v.3a.24 .24 0 0 0 .1 .3 .24 .24 0 0 0 .3 0l.3-.3M51.5 124.2a4 4 0 0 1 4.4-.3 4 4 0 0 1 2.1 3.9M51.6 130.6l-.2 .1M52.2 131l-.3 .2"/>
<path d="M52.9 131.2l.1 .6 .2 .1M52.9 131.2l-.4 .4M53.2 131.9l.4-.6 .1 .5 .2 .2M53.4 127.5l.2-.3 .3 .1 .1 .3-.2 .2h-.3M53.4 127.5l.1 .3M53.4 127.1a.52 .52 0 0 1 .8 .1 .52 .52 0 0 1-.2 .8M53.5 127.4l-.1 .1M53.5 127.4l.1 .3M53.6 127.7l-.1 .1M53.6 127.7l.3 .1M53.6 131.4l-.4 .5M53.6 127.2l-.1 .2"/>
<path d="M53.7 136.7l.2 .3M53.7 136.7l.2-.2h.4l.1 .3-.2 .3-.3-.1M53.8 136.7h-.1M53.8 136.7l.2 .2M53.9 136.3a.51 .51 0 0 1 .7 .1 .51 .51 0 0 1-.1 .7M53.9 136.3a.51 .51 0 0 1 .8 0 .51 .51 0 0 1-.2 .8M53.9 136.3a.5 .5 0 0 1 .7 .1 .5 .5 0 0 1-.1 .7M53.9 136.3l-.1 .1M53.9 137.3l-.5 5.9M54 136.5l-.2 .2M54 136.9l-.1 .1M54 136.9l.3 .1"/>
<path d="M54.4 137.8l1.6 .1M54.4 131.7l-.1-.1-.4 .4M54.4 137.1l-.6 6.1M54.5 137.1l-.1 .1-.6 6.1M54.5 131.9l.6 .7M54.6 134.3v.1l.5 .3M54.6 134.4l-1.8 1.3-.2 .3 .8 1.2 .5 .5M54.7 133.5l.5 .6-.6 .2M54.7 131.9h-.1l-.4-.5-.3 .6M54.7 137.8l-.4 4.2M54.8 137.8l-.4 4.2M54.9 132.8l.4 .7h-.6"/>
<path d="M55 131.5l-.3 .4M55.1 134.7l.1 .1-.3 .1a.23 .23 0 0 0-.2 .2 .23 .23 0 0 0 .2 .2l.3 .1 .1 .1-.2 .1a.26 .26 0 0 0-.3 .3 .26 .26 0 0 0 .4 .2h.3M55.1 134l-.5 .3M55.1 134.7l-.3 .3M55.2 133.3l-.5 .2M55.2 135.5l-.2 .1M55.3 132.1l-.1 .1 .4 .6h-.7M55.5 131.7h-.2l-.4-.4-.2 .6M55.5 132.6l-.6 .2M55.5 136.1l-.2 .2a.28 .28 0 0 0-.2 .4 .28 .28 0 0 0 .5 0h.2l-.1 .2a.22 .22 0 0 0-.2 .3 .22 .22 0 0 0 .3 .2l.4-.1-.2 .6M55.5 136.1l-.1 .1M55.7 131.6l.2 .7-.6-.2"/>
<path d="M55.7 131.6l-.2 .1M55.7 131.3v.3M55.8 131.5l-.1 .1M55.8 131.9l-.5 .2M55.9 131.4l-.1 .1M56.2 131.4h.1M56.3 131.3l-.2 .2-.6-.4v.6M56.3 131l-.1 .1 .1 .7-.5-.3M56.3 131l.6 .3M56.3 137.9h.4M56.4 130.9l-.1 .1M56.6 130.4l.2 .6"/>
<path d="M56.7 130.3l.5 .2M56.7 130.3l-.1 .1M56.7 137.7l.1 .1-.1 .2a.23 .23 0 0 0-.1 .3 .23 .23 0 0 0 .3 .1l.1-.1a.34 .34 0 0 1 .6 0l-.7 3.8M56.7 137.7l-.4 .2h-.3M56.7 137.7l-.1 .1M56.7 131.1l-.6-.4 .1 .7M56.8 131l-.1 .1M56.8 131h.1M56.9 130.7l.1 .6M56.9 130.5l.1 .1M57 131.3h-.1M57 129.9l.1-.1 .6 .1"/>
<path d="M57 129.9l.3 .5M57 130.6l.5 .5M57 130.6l-.1 .1M57 130.6l.1-.1-.2 .2M57.1 129.8l-.1 .1M57.3 138.1l-.3 .3M57.3 130.5l.2 .1M57.3 130.4l-.1 .1M57.4 129.3l.3 .5M57.4 129.9l.2 .3M57.5 129.2l-.1 .1M57.6 128.7l.5 .4"/>
<path d="M57.6 131l-.1 .1M57.6 130.4v.6M57.6 130.2l-.3 .2M57.6 130.2l-.4 .3M57.7 128l.5 .3M57.7 130.4l.4 .4M57.7 130.4h-.1M57.7 129.3l.3 .3M57.7 129.8v.1M57.7 128.6l-.1 .1M57.9 128.6l.4 .3M58 127.8l.5 .4"/>
<path d="M58 130.2l.2 .3M58 127.8l-.3 .2M58 130.2l-.3 .2M58 130.2l-.4 .2M58 129.6l-.3 .2M58 129.6l-.3 .3M58 129.2l-.6 .1M58.1 129.1l-.1 .1M58.2 128.4l-.6 .3M58.2 130.8h-.1M58.2 128.3v.1M58.3 128.9l-.2 .2"/>
<path d="M58.3 128.9l-.3 .3M58.3 130.2l-.2 .6M58.3 130.2h.2M58.5 130.2l.3 .6M58.5 128.2l-.3 .1M58.5 128.2l-.3 .2M58.7 130l.2 .5M58.7 130l-.4 .2M58.7 130l-.2 .2M58.9 134.3v.5l.3 .2 .2-.1-.1 .1M58.9 130.7l-.1 .1M59 138.6l-.8 3.7"/>
<path d="M59.1 130.2l-.3 .6M59.1 130.2h.1M59.2 130.2l.2 .6M59.5 130l.2 .6M59.5 130l-.3 .2M59.5 130l-.4 .2M59.6 130.7l-.2 .1M59.9 130.3l-.4 .5h-.1M59.9 130.3l.1 .1M60 130.4l.1 .6M60.1 131a3.9 3.9 0 0 1 2.8 4.4 3.9 3.9 0 0 1-4.1 3.2l-.8 3.9M60.1 123l.4 .6"/>
<path d="M60.3 130.2l.1 .6M60.3 130.2l-.3 .2M60.3 130.2l-.4 .1M60.4 130.8a4 4 0 0 1 2.7 3.3 4 4 0 0 1-1.8 3.9M60.4 130.8l-.3 .2M60.4 123.7a7.8 7.8 0 0 1 1.5 4.7M60.5 123.6a8.2 8.2 0 0 1 1.6 4.7M60.5 123.6l-.1 .1M61.8 131.4l.6 .8M61.9 128.4l-.1 3M62 131.3l-.2 .1M62 131.3l.5 .8"/>
<path d="M62.1 128.3l-.2 .1M62.1 128.3l-.1 3M62.4 132.2l.4 .8M62.5 132.1a2.01 2.01 0 0 1 .5 1.5M62.5 132.1l-.1 .1M63.2 120.8l.5 .6M63.5 122.8l.3 .5M64.1 121.1l-.9 .7 .3 .5M64.2 120.1l.5 .6M64.2 121.8l.2 .3M64.2 121.8l2.4-1.7 .3 .3-2.5 1.7M64.2 121.8l-1.4 1 .2 .3 1.4-1"/>
<path d="M64.6 122.7l-1.4 1 1.6 2.2 .4 .4 .4-.1M64.6 122l.3 .5M64.6 122.7l1.4 2M65 120.5l-.9 .6 .4 .5M65 120.5l.2-.2 .3 .5M65 120.5l.4 .5M65.4 122.1l-.8 .6M65.4 122.1l1.5 2M65.6 126.2h.1M66 124.7l.3 .7v.3M66 124.7h.1M66.1 125.8l-.5 .4"/>
<path d="M66.2 125.8h-.1M66.3 125.7l-.1 .1M66.3 125.7l-.2 .1M66.5 120.7l.3 .5M66.9 124.1l.2 .5 .1 .5M66.9 124.1l-.9 .6M66.9 121.1l.5-.4 1.4 2M66.9 121.1l1.3 2M66.9 121.1l-1.5 1M67.2 125.1l-.9 .6M67.6 124.8l-.4 .3M67.7 124.5l.1 .1"/>
<path d="M68.1 124.1l.2 .2M68.2 123.1l.4 .6v.4M68.2 123.1l-1.3 1M68.4 124.2l.3 .5-.8 .6-.3-.5M68.4 124.2l-.8 .6M68.6 124.1l-.2 .1M68.8 122.7a.99 .99 0 0 1-.2 1.4M68.8 122.7l-.6 .4M207 120.6l.4 .4 .5 .1v-.2M207.9 120.9l.1 .1M208 120.9v-.7h-.1v.7M208 120.9v.1"/>
<path d="M208.5 120.6l-.5 .4M227.1 120.7a.83 .83 0 0 0 1.5 0M42.1 145.7l1.8 .7M42.1 145.7l.4-.2 1.8 .6M44.3 146.1l-.4 .3M48.2 145.6a6.8 6.8 0 0 1-4.3 .8M48.6 145.3a6.3 6.3 0 0 1-4.3 .8M48.6 145.3l-.4 .3M50.9 145l.3 .2M53.1 143.8l.1 .3M53.1 143.8l.1-.3h.4l.1 .3-.1 .3h-.4M53.1 142.7l-4.9 2.9"/>
<path d="M53.1 142.7l.3-.2-4.8 2.8M53.2 143.7l-.1 .1M53.2 143.7l.1 .3M53.2 143.3a.49 .49 0 0 1 .7 .1 .49 .49 0 0 1-.1 .7M53.2 143.3l-.1 .1M53.3 143.5l-.1 .2M53.3 143.2l-.1 .1M53.3 144l-.1 .1M53.3 144h.3M53.4 143.2l-.2 .1M53.4 142.6l-.3 .1M53.8 143.3l.2 .5-.2 .3"/>
<path d="M53.8 144.1l-.1 .1M53.8 143.2l.3 .5-.3 .4M53.8 143.2v.1M57 142.4l.2 .3M57 142.4l.1-.3h.4l.1 .3-.1 .3h-.3M57 142a.51 .51 0 0 1 .8 0 .51 .51 0 0 1-.2 .8M57.1 141.2l-1.4 .3-1.8 .8M57.1 142.3l-.1 .1M57.1 142.3l.1 .3M57.1 141l-2.1 .7-1.1 .5M57.2 142.1l-.1 .2M57.2 142.6v.1"/>
<path d="M57.2 142.6h.3M58 142.5l-.2 .3-.4 .1M58.2 142.3l-.4 .5M58.2 142.3l-.2 .2M58.4 141.5a1.09 1.09 0 0 1 .1 1.2 1.09 1.09 0 0 1-1.1 .5l-1.4 .5-1.4 .6-6 3.4a4.7 4.7 0 0 1-6.5-2M58.5 141a1.09 1.09 0 0 1 .6 1.1 1.09 1.09 0 0 1-.8 .9"/>
<circle cx="188" cy="62.5" r=".45"/>
<circle cx="202.2" cy="70.6" r=".46"/>
<circle cx="99.9" cy="98.3" r=".51"/>
<circle cx="99.9" cy="98.3" r=".3"/>
<circle cx="213.7" cy="99.9" r=".46"/>
<circle cx="87.9" cy="102.4" r=".24"/>
<circle cx="220.6" cy="100.6" r=".45"/>
<circle cx="41.4" cy="131.2" r=".29"/>
<circle cx="43.6" cy="129.2" r=".49"/>
<circle cx="46.1" cy="125.9" r=".49"/>
<circle cx="50.3" cy="131.5" r=".5"/>
<circle cx="53.7" cy="127.5" r=".49"/>
<circle cx="54.1" cy="136.8" r=".49"/>
<circle cx="59" cy="134.7" r=".47"/>
<circle cx="50.9" cy="145.2" r=".3"/>
<circle cx="53.4" cy="143.8" r=".48"/>
<circle cx="57.3" cy="142.4" r=".48"/>
</g>
<g font-size="8.5">
<text x="198.8" y="177.6">CLAW ASSEMBLY</text>
<text x="198.9" y="195.5">A</text>
<text x="226.7" y="195.5">1</text>
</g>
<g font-size="8.1">
<text x="67.6" y="8.9">2</text>
<text x="207.3" y="8.9">1</text>
<text x="4.4" y="56.2">B</text>
<text x="270.4" y="56.2">B</text>
<text x="3.7" y="164.1">A</text>
<text x="269.7" y="164.1">A</text>
<text x="67.6" y="212.4">2</text>
<text x="207.3" y="212.4">1</text>
</g>
<g font-size="4.2">
<text x="132.4" y="23.3">2</text>
<text x="132.4" y="36.6">9</text>
<text x="132.3" y="51.8">4</text>
<text x="132.3" y="66.5">9</text>
<text x="132.3" y="81.1">3</text>
<text x="246.2" y="84">7</text>
<text x="132.4" y="94.9">8</text>
<text x="246.2" y="98.6">6</text>
<text x="246.2" y="128.2">5</text>
<text x="216" y="145.2">5</text>
<text x="173.8" y="161.5">AJG</text>
<text x="199.5" y="159.1">ADAM GHATTA</text>
<text x="177.9" y="166.3">-</text>
<text x="189.9" y="166.3">-</text>
<text x="177.9" y="170.9">-</text>
<text x="189.8" y="170.9">-</text>
<text x="177.9" y="175.7">-</text>
<text x="189.8" y="175.6">-</text>
<text x="177.9" y="180.4">-</text>
<text x="189.9" y="180.3">-</text>
</g>
<g font-size="3.5">
<text x="156" y="190.1">ALL DIMENSIONS IN mm</text>
<text x="156" y="194.6">UNLESS OTHERWISE</text>
<text x="156" y="199.2">SPECIFIED.</text>
</g>
<g font-size="3.4">
<text x="197.8" y="166">TITLE:</text>
<text x="198.7" y="188.1">SIZE</text>
<text x="207.5" y="188.1">DWG. NO.</text>
<text x="256.5" y="188.2">REV</text>
<text x="198.8" y="201.7">SCALE: 1:8</text>
<text x="217.7" y="201.8">WEIGHT:</text>
<text x="244.5" y="201.7">SHEET 1 OF 1</text>
</g>
<text font-size="3" x="14" y="213.5">SOLIDWORKS Educational Product. For Instructional Use Only.</text>
<text font-size="2.8" x="185.7" y="161.5">7-19-22</text>
<text font-size="2.4" x="119.8" y="156.2">UNLESS OTHERWISE SPECIFIED:</text>
<g font-size="2.2">
<text x="119.5" y="161.8">DIMENSIONS ARE IN INCHES</text>
<text x="154.8" y="161.4">DRAWN</text>
<text x="175.4" y="156.6">NAME</text>
<text x="187.9" y="156.7">DATE</text>
<text x="119.5" y="164.4">TOLERANCES:</text>
<text x="119.5" y="167.1">FRACTIONAL</text>
<text x="154.9" y="166.3">CHECKED</text>
<text x="119.5" y="169.7">ANGULAR: MACH</text>
<text x="119.5" y="172.4">TWO PLACE DECIMAL</text>
<text x="142.5" y="169.7">BEND</text>
<text x="154.8" y="171">ENG APPR.</text>
<text x="119.5" y="175">THREE PLACE DECIMAL</text>
<text x="154.9" y="175.7">MFG APPR.</text>
<text x="154.9" y="180.4">Q.A.</text>
<text x="154.9" y="184.6">COMMENTS:</text>
</g>
<g font-size="2.1">
<text x="75.5" y="195.7">NEXT ASSY</text>
<text x="100.9" y="195.7">USED ON</text>
<text x="86.9" y="201.5">APPLICATION</text>
<text x="123.1" y="201.6">DO NOT SCALE DRAWING</text>
</g>
<g font-size="2">
<text x="31.5" y="182.9">PROPRIETARY AND CONFIDENTIAL</text>
<text x="119.2" y="180.6">INTERPRET GEOMETRIC</text>
<text x="119.2" y="183.1">TOLERANCING PER:</text>
<text x="27.8" y="186.5">THE INFORMATION CONTAINED IN THIS</text>
<text x="27.8" y="189">DRAWING IS THE SOLE PROPERTY OF</text>
<text x="27.8" y="191.6">&lt;INSERT COMPANY NAME HERE&gt;. ANY</text>
<text x="119.1" y="186.7">MATERIAL</text>
<text x="27.8" y="194.1">REPRODUCTION IN PART OR AS A WHOLE</text>
<text x="27.8" y="196.6">WITHOUT THE WRITTEN PERMISSION OF</text>
<text x="119.1" y="193.5">FINISH</text>
<text x="27.8" y="199.1">&lt;INSERT COMPANY NAME HERE&gt; IS</text>
<text x="27.8" y="201.7">PROHIBITED.</text>
</g>
</svg>
